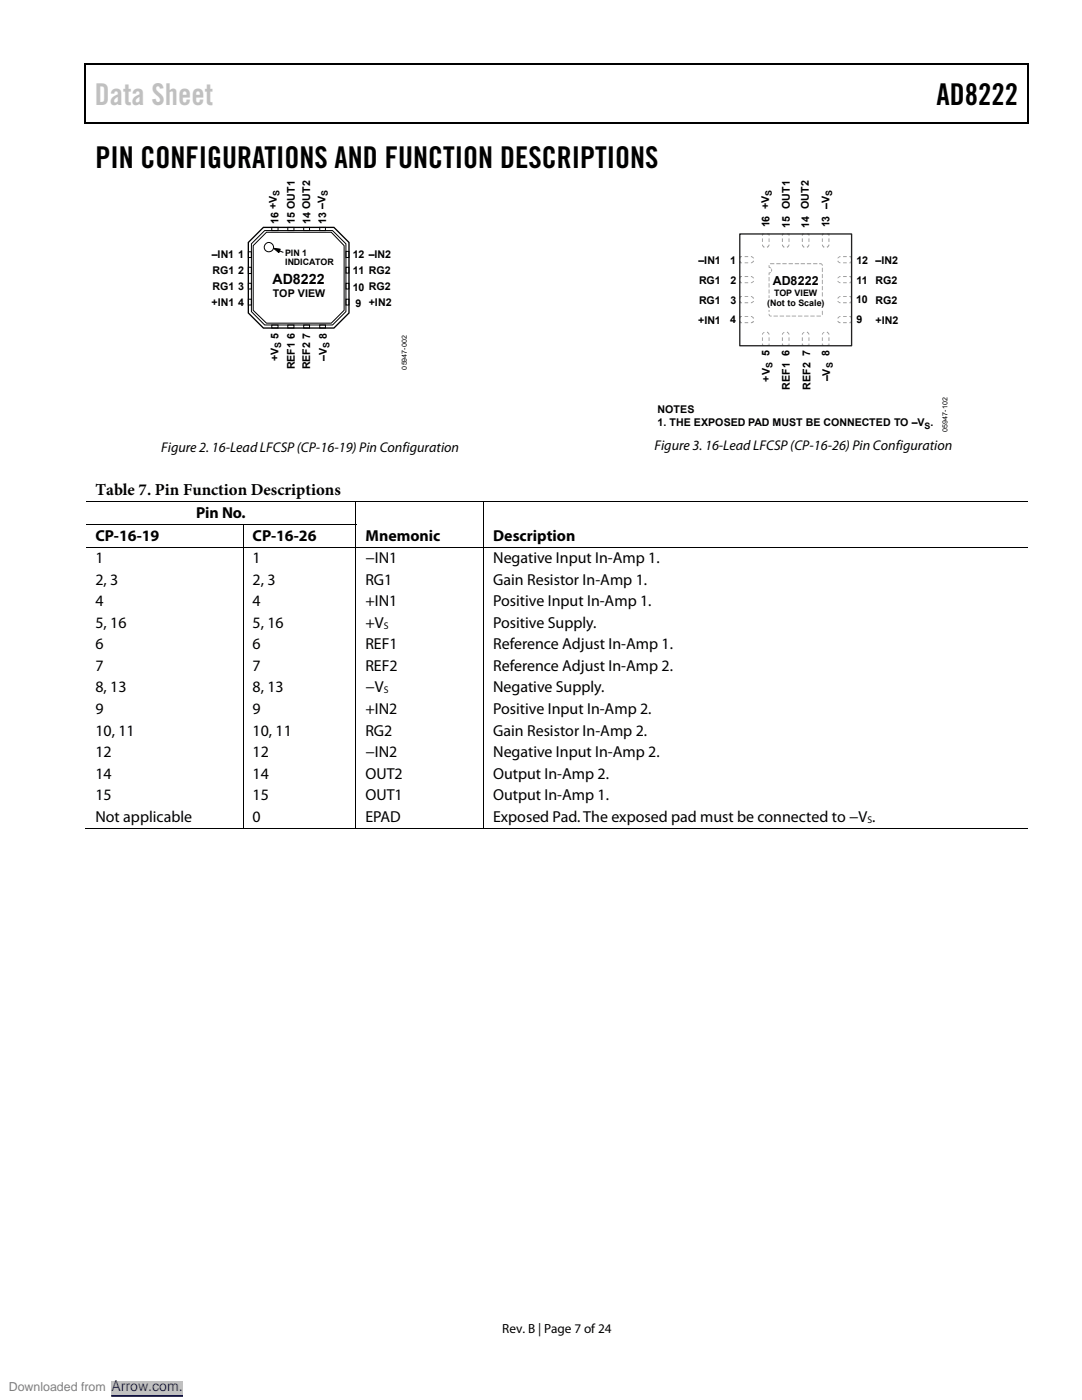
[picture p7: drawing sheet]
<svg xmlns="http://www.w3.org/2000/svg" width="216mm" height="279mm" viewBox="0 0 216 279" stroke-linecap="round" stroke-linejoin="round" font-family="sans-serif">
<path d="M16.9 12.7h.2v1h-.2zM205.1 12.7h.2v1h-.2zM205.1 12.7h.2v.3h-.2zM82.3 24.4h.2v.3h-.2zM205.1 24.4h.2v.3h-.2z" fill="#000"/>
<path d="M16.9 12.8h188.2M17 13.7v11M205.2 13.7v11M205.1 24.5h-188.2" fill="none" stroke="#000" stroke-width=".25"/>
<path d="M50.2 48.7l2.6-2.7h13.6l2.6 2.7v13.5l-2.6 2.7h-13.6l-2.6-2.7zM53.2 46.4h12.9l2.6 2.6v12.9l-2.6 2.6h-12.9l-2.7-2.6v-12.9zM54.6 49.6l1.3 .1-.3 .7zM55.6 50l.9 .3" fill="none" stroke="#000" stroke-width=".2"/>
<path d="M54.6 49.6l1.3 .1-.3 .7z" fill="#000"/>
<path d="M49.6 48.4l3-3h14l3 3v14.1l-3 3h-14l-3-3z" fill="none" stroke="#000" stroke-width=".27"/>
<circle cx="53.7" cy="49.3" r=".93" fill="#fff"/>
<g fill="none" stroke="#000" stroke-width=".2">
<path d="M49.6 56.5h.6v1.2h-.6zM49.6 59.7h.6v1.2h-.6zM49.6 50.2h.6v1.2h-.6zM49.6 53.3h.6v1.3h-.6zM54.2 45.4h1.3v.6h-1.3zM57.4 45.4h1.3v.6h-1.3zM60.6 45.4h1.2v.6h-1.2zM63.8 45.4h1.1v.6h-1.1zM69 56.5h.6v1.2h-.6zM69 59.7h.6v1.2h-.6zM69 50.2h.6v1.2h-.6zM69 53.3h.6v1.2h-.6z"/>
<path d="M54.2 64.9h1.3v.6h-1.3zM57.4 64.9h1.3v.6h-1.3zM60.6 64.9h1.2v.6h-1.2zM63.8 64.9h1.1v.6h-1.1z"/>
<circle cx="53.7" cy="49.3" r=".93"/>
</g>
<g fill="#989897">
<path d="M165.3 68.6h.2v.4h-.4v-.2h.2z"/>
<path d="M164 68.6h.2v.2h.2v.2h-.4z"/>
<path d="M161.3 68.6h.2v.4h-.4v-.2h.2z"/>
<path d="M160 68.6h.2v.2h.2v.2h-.4z"/>
<path d="M157.1 68.8h.3v-.2h.1v.4h-.4z"/>
<path d="M156 68.6h.2v.2h.3v.2h-.5z"/>
<path d="M153.1 68.8h.3v-.2h.1v.4h-.4z"/>
<path d="M152 68.6h.2v.2h.3v.2h-.5z"/>
<path d="M165.1 46.6h.4v.5h-.2v-.3h-.2z"/>
<path d="M164 46.6h.4v.2h-.2v.3h-.2z"/>
<path d="M161.1 46.6h.4v.5h-.2v-.3h-.2z"/>
<path d="M160 46.6h.4v.2h-.2v.3h-.2z"/>
<path d="M157.1 46.6h.4v.5h-.1v-.3h-.3z"/>
<path d="M156 46.6h.5v.2h-.3v.3h-.2z"/>
<path d="M153.1 46.6h.4v.5h-.1v-.3h-.3z"/>
<path d="M152 46.6h.5v.2h-.3v.3h-.2z"/>
<path d="M147.6 64.1h.2v.2h.3v.2h-.5z"/>
<path d="M147.6 63.1h.5v.1h-.3v.3h-.2z"/>
<path d="M147.6 60.1h.2v.2h.3v.2h-.5z"/>
<path d="M147.6 59.1h.5v.2h-.3v.2h-.2z"/>
<path d="M147.6 56.1h.2v.2h.3v.2h-.5z"/>
<path d="M147.6 55.1h.5v.2h-.3v.2h-.2z"/>
<path d="M147.6 52.1h.2v.3h.3v.1h-.5z"/>
<path d="M147.6 51.1h.5v.2h-.3v.3h-.2z"/>
<path d="M169.5 64.3h.2v-.2h.2v.4h-.4z"/>
<path d="M169.5 63.1h.4v.4h-.2v-.3h-.2z"/>
<path d="M169.5 60.3h.2v-.2h.2v.4h-.4z"/>
<path d="M169.5 59.1h.4v.4h-.2v-.2h-.2z"/>
<path d="M169.7 56.1h.2v.4h-.4v-.2h.2z"/>
<path d="M169.5 55.1h.4v.4h-.2v-.2h-.2z"/>
<path d="M169.7 52.1h.2v.4h-.4v-.1h.2z"/>
<path d="M169.5 51.1h.4v.5h-.2v-.3h-.2z"/>
<path d="M153.4 52.9l.1 .1v.3l.3 .3-.4-.2z"/>
<path d="M153.9 53.6a.3 .3 0 0 1 .2 .3 .3 .3 0 0 1-.2 .3z"/>
<path d="M153.4 54.4h.4l-.3 .2v.3z"/>
<path d="M164 67.3h.2v.7h-.2zM165.3 67.3h.2v.7h-.2zM164.2 66.4l.2-.1 .1 .1-.3 .4h-.2zM165.1 66.2l.4 .6h-.2l-.3-.4z"/>
<path d="M160 67.3h.2v.7h-.2zM161.3 67.3h.2v.7h-.2zM160.2 66.4l.2-.1 .1 .1-.3 .4h-.2zM161.1 66.2l.4 .6h-.2l-.3-.4z"/>
<path d="M156 67.3h.2v.7h-.2zM157.4 67.3h.1v.7h-.1zM156.2 66.4l.3-.1v.1l-.3 .4h-.2zM157.1 66.2l.4 .6h-.1l-.4-.4z"/>
<path d="M152 67.3h.2v.7h-.2zM153.4 67.3h.1v.7h-.1zM152.2 66.4l.3-.1 .1 .1-.4 .4h-.2zM153.1 66.2l.4 .6h-.1l-.4-.4z"/>
<path d="M165.3 48.8h.2l-.1 .3-.3 .3-.1-.1zM164 48.8h.2l.3 .5-.1 .1-.2-.1zM165.3 47.6h.2v.7h-.2zM164 47.6h.2v.7h-.2z"/>
<path d="M161.3 48.8h.2l-.1 .3-.3 .3-.1-.1zM160 48.8h.2l.3 .5-.1 .1-.2-.1zM161.3 47.6h.2v.7h-.2zM160 47.6h.2v.7h-.2z"/>
<path d="M157.4 48.8h.1v.3l-.4 .3-.1-.1zM156 48.8h.2l.3 .5v.1l-.3-.1zM157.4 47.6h.1v.7h-.1zM156 47.6h.2v.7h-.2z"/>
<path d="M153.4 48.8h.1v.3l-.4 .3-.1-.1zM152 48.8h.2l.4 .5-.1 .1-.3-.1zM153.4 47.6h.1v.7h-.1zM152 47.6h.2v.7h-.2z"/>
<path d="M149.8 64.3l.5-.2h.2l-.4 .4h-.3zM148.6 64.3h.7v.2h-.7zM149.8 63.1l.5 .2 .2 .2-.2 .1-.5-.4zM148.6 63.1h.7v.1h-.7z"/>
<path d="M149.8 60.3l.7-.2-.4 .4h-.3zM148.6 60.3h.7v.2h-.7zM149.8 59.1l.5 .2 .2 .2-.2 .1-.5-.3zM148.6 59.1h.7v.2h-.7z"/>
<path d="M149.8 56.3l.7-.2-.4 .4h-.3zM148.6 56.3h.7v.2h-.7zM149.8 55.1l.5 .2 .2 .2-.7-.2zM148.6 55.1h.7v.2h-.7z"/>
<path d="M149.8 52.4l.5-.4 .2 .1-.4 .4h-.3zM148.6 52.4h.7v.1h-.7zM149.8 51.1l.5 .2 .2 .3-.7-.3zM148.6 51.1h.7v.2h-.7z"/>
<path d="M168.2 64.3h.8v.2h-.8zM167.1 64.1l.6 .2v.2l-.5-.2zM167.2 63.3l.5-.2v.1l-.4 .4-.2-.1zM168.2 63.1h.8v.1h-.8z"/>
<path d="M167.1 60.1l.6 .2v.2l-.5-.2zM168.2 60.3h.8v.2h-.8zM167.2 59.3l.5-.2v.2l-.4 .3-.2-.1zM168.2 59.1h.8v.2h-.8z"/>
<path d="M168.2 56.3h.8v.2h-.8zM167.1 56.1l.6 .2v.2l-.5-.2zM167.2 55.3l.5-.2v.2l-.6 .2zM168.2 55.1h.8v.2h-.8z"/>
<path d="M168.2 52.4h.8v.1h-.8zM167.1 52.1l.2-.1 .4 .4v.1l-.5-.2zM167.2 51.3l.5-.2v.2l-.6 .3zM168.2 51.1h.8v.2h-.8z"/>
<path d="M162.9 63l.9 .1-.8 .1zM161.7 63l.9 .1-.8 .1zM160.5 63l.8 .1-.8 .1zM159.3 63l.8 .1-.8 .1zM158 63l.9 .1-.8 .1zM156.8 63l.9 .1-.8 .1zM155.6 63l.9 .1-.8 .1zM154.4 63l.8 .1-.8 .1zM153.4 62.6l.2 .3 .4 .1v.2l-.4-.1zM164 62l.2 .1-.1 .8zM153.4 61.4l.1 .1v.8zM164 60.8l.2 .1-.1 .8zM153.4 60.2h.1v.8zM164 59.6h.2l-.1 .8zM153.4 58.9l.1 .1v.8zM164 58.3l.2 .1-.1 .8zM153.4 57.8h.1v.8zM164 57.1h.2l-.1 .8zM153.4 56.5l.1 .1v.8zM164 55.9h.2l-.1 .8zM153.4 55.3l.1 .1v.8zM164 54.7l.2 .1-.1 .7zM164 53.4l.2 .1-.1 .8zM163.5 52.6h.5l.1 .2v.3a.47 .47 0 0 0-.6-.4zM162.3 52.5h.7l.1 .2h-.8zM161 52.6h.9l-.1 .1zM159.8 52.5h.7l.1 .2h-.8zM158.6 52.6h.9l-.8 .1zM157.4 52.6h.8l-.8 .1zM156.1 52.6h.9l-.8 .1zM155 52.5h.7l.1 .2h-.8zM153.6 52.6h.9l-.1 .1z"/>
</g>
<path d="M147.6 46.7h22.3v22.3h-22.3z" fill="none" stroke="#231f20" stroke-width=".27"/>
<path d="M152.7 59.4h12.3v2.4h-12.3z" fill="#fff"/>
<g fill="none" stroke="#000" stroke-width=".2">
<path d="M17.1 100.2h188M17.1 104.7h54M17.1 109.2h188M48.5 104.8v4.3M48.5 109.3v56M71 100.3v4.3M71 104.8v4.3M71 109.3v56M96.5 100.3v4.3M96.5 104.8v4.3M96.5 109.3v56M16.9 165.2h31.5"/>
<path d="M48.6 165.2h22.3M71.1 165.2h25.3M96.6 165.2h108.5"/>
</g>
<path d="M96.4 104.6h.2v.2h-.2z" fill="#000"/>
<path d="M0 276.9h70.6" fill="none" stroke="#fff" stroke-width="2.5" stroke-linecap="butt"/>
<path d="M22.2 275.6h14.3v2.6h-14.3z" fill="#c0c0c0"/>
<path d="M22.2 278.6h14.3" fill="none" stroke="#00f" stroke-width=".2"/>
<path d="M0 276.9h70.6" fill="none" stroke="#fff" stroke-width="2.5" stroke-linecap="butt"/>
<path d="M22.2 275.6h14.3v2.6h-14.3z" fill="#c0c0c0"/>
<path d="M22.2 278.6h14.3" fill="none" stroke="#00f" stroke-width=".2"/>
<path d="M0 276.9h70.6" fill="none" stroke="#fff" stroke-width="2.5" stroke-linecap="butt"/>
<path d="M22.2 275.6h14.3v2.6h-14.3z" fill="#c0c0c0"/>
<path d="M22.2 278.6h14.3" fill="none" stroke="#00f" stroke-width=".2"/>
<path d="M0 276.9h70.6" fill="none" stroke="#fff" stroke-width="2.5" stroke-linecap="butt"/>
<path d="M22.2 275.6h14.3v2.6h-14.3z" fill="#c0c0c0"/>
<path d="M22.2 278.6h14.3" fill="none" stroke="#00f" stroke-width=".2"/>
<path d="M0 276.9h70.6" fill="none" stroke="#fff" stroke-width="2.5" stroke-linecap="butt"/>
<path d="M22.2 275.6h14.3v2.6h-14.3z" fill="#c0c0c0"/>
<path d="M22.2 278.6h14.3" fill="none" stroke="#00f" stroke-width=".2"/>
<path d="M0 276.9h70.6" fill="none" stroke="#fff" stroke-width="2.5" stroke-linecap="butt"/>
<path d="M22.2 275.6h14.3v2.6h-14.3z" fill="#c0c0c0"/>
<path d="M22.2 278.6h14.3" fill="none" stroke="#00f" stroke-width=".2"/>
<path d="M0 276.9h70.6" fill="none" stroke="#fff" stroke-width="2.5" stroke-linecap="butt"/>
<path d="M22.2 275.6h14.3v2.6h-14.3z" fill="#c0c0c0"/>
<path d="M22.2 278.6h14.3" fill="none" stroke="#00f" stroke-width=".2"/>
<text font-size="6" fill="#c0c0c0" x="18.9" y="21">Data Sheet</text>
<g font-size="6">
<text x="186.9" y="21">AD8222</text>
<text x="19" y="33.6">PIN CONFIGURATIONS AND FUNCTION DESCRIPTIONS</text>
</g>
<text font-size="3.3" x="19" y="98.9">Table 7. Pin Function Descriptions</text>
<g font-size="3.2">
<text x="19" y="108">CP-16-19</text>
<text x="39.1" y="103.4">Pin No.</text>
<text x="50.4" y="108">CP-16-26</text>
<text x="72.9" y="108">Mnemonic</text>
<text x="98.4" y="108">Description</text>
<text x="19" y="112.4">1</text>
<text x="50.4" y="112.4">1</text>
<text x="72.9" y="112.4">−IN1</text>
<text x="98.4" y="112.4">Negative Input In-Amp 1.</text>
<text x="19" y="116.7">2, 3</text>
<text x="50.4" y="116.7">2, 3</text>
<text x="72.9" y="116.7">RG1</text>
<text x="98.4" y="116.7">Gain Resistor In-Amp 1.</text>
<text x="19" y="121">4</text>
<text x="19" y="125.3">5, 16</text>
<text x="50.4" y="125.3">5, 16</text>
<text x="50.4" y="121">4</text>
<text x="72.9" y="125.3">+V</text>
<text x="72.9" y="121">+IN1</text>
<text x="98.4" y="121">Positive Input In-Amp 1.</text>
<text x="98.4" y="125.3">Positive Supply.</text>
<text x="19" y="129.6">6</text>
<text x="50.4" y="129.6">6</text>
<text x="72.9" y="129.6">REF1</text>
<text x="98.4" y="129.6">Reference Adjust In-Amp 1.</text>
<text x="19" y="133.9">7</text>
<text x="50.4" y="133.9">7</text>
<text x="72.9" y="133.9">REF2</text>
<text x="98.4" y="133.9">Reference Adjust In-Amp 2.</text>
<text x="19" y="138.2">8, 13</text>
<text x="19" y="142.5">9</text>
<text x="50.4" y="138.2">8, 13</text>
<text x="50.4" y="142.5">9</text>
<text x="72.9" y="138.2">−V</text>
<text x="72.9" y="142.5">+IN2</text>
<text x="98.4" y="142.5">Positive Input In-Amp 2.</text>
<text x="98.4" y="138.2">Negative Supply.</text>
<text x="19" y="146.8">10, 11</text>
<text x="50.4" y="146.8">10, 11</text>
<text x="72.9" y="146.8">RG2</text>
<text x="98.4" y="146.8">Gain Resistor In-Amp 2.</text>
<text x="19" y="151.1">12</text>
<text x="19" y="155.4">14</text>
<text x="50.4" y="155.4">14</text>
<text x="50.4" y="151.1">12</text>
<text x="72.9" y="155.4">OUT2</text>
<text x="72.9" y="151.1">−IN2</text>
<text x="98.4" y="155.4">Output In-Amp 2.</text>
<text x="98.4" y="151.1">Negative Input In-Amp 2.</text>
<text x="19" y="159.7">15</text>
<text x="50.4" y="159.7">15</text>
<text x="72.9" y="159.7">OUT1</text>
<text x="98.4" y="159.7">Output In-Amp 1.</text>
<text x="19" y="164">Not applicable</text>
<text x="50.4" y="164">0</text>
<text x="72.9" y="164">EPAD</text>
<text x="98.4" y="164">Exposed Pad. The exposed pad must be connected to −V .</text>
</g>
<g font-size="2.8">
<text x="54.4" y="56.6">AD8222</text>
<text x="130.6" y="89.8">Figure 3. 16-Lead LFCSP (CP-16-26) Pin Configuration</text>
<text x="32.2" y="90.1">Figure 2. 16-Lead LFCSP (CP-16-19) Pin Configuration</text>
</g>
<text font-size="2.8" fill="#00f" x="22.2" y="277.6">Arrow.com.</text>
<text font-size="2.6" x="100.2" y="266">Rev. B | Page 7 of 24</text>
<text font-size="2.5" x="154.2" y="56.9">AD8222</text>
<text font-size="2.5" fill="#808080" x="1.8" y="277.6">Downloaded from</text>
<g font-size="2.1">
<text x="55.6" y="44.7" transform="rotate(-90 55.6 44.7)">16 +V</text>
<text x="58.8" y="44.7" transform="rotate(-90 58.8 44.7)">15 OUT1</text>
<text x="61.9" y="44.7" transform="rotate(-90 61.9 44.7)">14 OUT2</text>
<text x="65.1" y="44.7" transform="rotate(-90 65.1 44.7)">13 –V</text>
<text x="153.5" y="45.4" transform="rotate(-90 153.5 45.4)">16 +V</text>
<text x="157.6" y="45.4" transform="rotate(-90 157.6 45.4)">15 OUT1</text>
<text x="161.5" y="45.4" transform="rotate(-90 161.5 45.4)">14 OUT2</text>
<text x="165.5" y="45.4" transform="rotate(-90 165.5 45.4)">13 –V</text>
<text x="42.3" y="51.5">–IN1 1</text>
<text x="70.4" y="51.4">12 –IN2</text>
<text x="139.4" y="52.6">–IN1</text>
<text x="145.7" y="52.6">1</text>
<text x="170.9" y="52.6">12 –IN2</text>
<text x="42.4" y="54.8">RG1 2</text>
<text x="42.4" y="57.9">RG1 3</text>
<text x="54.4" y="59.2">TOP VIEW</text>
<text x="70.4" y="54.7">11 RG2</text>
<text x="70.4" y="58">10 RG2</text>
<text x="139.5" y="56.6">RG1</text>
<text x="145.8" y="56.6">2</text>
<text x="170.9" y="56.6">11</text>
<text x="174.7" y="56.6">RG2</text>
<text x="42.2" y="61.2">+IN1 4</text>
<text x="70.9" y="61.2">9</text>
<text x="73.6" y="61.2">+IN2</text>
<text x="139.3" y="64.6">+IN1</text>
<text x="139.5" y="60.6">RG1</text>
<text x="145.7" y="64.5">4</text>
<text x="145.8" y="60.6">3</text>
<text x="170.8" y="60.5">10</text>
<text x="170.9" y="64.5">9</text>
<text x="174.7" y="60.6">RG2</text>
<text x="174.7" y="64.6">+IN2</text>
<text x="55.6" y="67.6" transform="rotate(-90 55.6 67.6)">5</text>
<text x="65.2" y="67.6" transform="rotate(-90 65.2 67.6)">8</text>
<text x="153.5" y="71.1" transform="rotate(-90 153.5 71.1)">5</text>
<text x="157.6" y="71.1" transform="rotate(-90 157.6 71.1)">6</text>
<text x="161.6" y="71" transform="rotate(-90 161.6 71)">7</text>
<text x="165.5" y="71" transform="rotate(-90 165.5 71)">8</text>
<text x="55.6" y="72.1" transform="rotate(-90 55.6 72.1)">+V</text>
<text x="58.8" y="73.7" transform="rotate(-90 58.8 73.7)">REF1 6</text>
<text x="61.9" y="73.7" transform="rotate(-90 61.9 73.7)">REF2 7</text>
<text x="65.2" y="72.1" transform="rotate(-90 65.2 72.1)">–V</text>
<text x="153.6" y="76.2" transform="rotate(-90 153.6 76.2)">+V</text>
<text x="157.6" y="77.8" transform="rotate(-90 157.6 77.8)">REF1</text>
<text x="161.7" y="77.8" transform="rotate(-90 161.7 77.8)">REF2</text>
<text x="165.6" y="76.1" transform="rotate(-90 165.6 76.1)">–V</text>
<text x="131.2" y="82.5">NOTES</text>
<text x="131.2" y="85">1. THE EXPOSED PAD MUST BE CONNECTED TO –V .</text>
</g>
<g font-size="1.9">
<text x="76.6" y="125.5">S</text>
<text x="76.6" y="138.4">S</text>
<text x="173.1" y="164.1">S</text>
</g>
<g font-size="1.8">
<text x="55.8" y="39.1" transform="rotate(-90 55.8 39.1)">S</text>
<text x="65.4" y="39.1" transform="rotate(-90 65.4 39.1)">S</text>
<text x="154" y="39.1" transform="rotate(-90 154 39.1)">S</text>
<text x="166" y="39.1" transform="rotate(-90 166 39.1)">S</text>
<text x="56.9" y="51.1">PIN 1</text>
<text x="56.9" y="52.9">INDICATOR</text>
<text x="154.5" y="59">TOP VIEW</text>
<text x="153.1" y="61.1">(Not to Scale)</text>
<text x="56.1" y="69.5" transform="rotate(-90 56.1 69.5)">S</text>
<text x="65.7" y="69.5" transform="rotate(-90 65.7 69.5)">S</text>
<text x="154.1" y="73.5" transform="rotate(-90 154.1 73.5)">S</text>
<text x="166.2" y="73.5" transform="rotate(-90 166.2 73.5)">S</text>
<text x="184.5" y="85.5">S</text>
</g>
<g font-size="1.4">
<text x="81.2" y="73.7" transform="rotate(-90 81.2 73.7)">05947-002</text>
<text x="189.1" y="86.1" transform="rotate(-90 189.1 86.1)">05947-102</text>
</g>
</svg>
